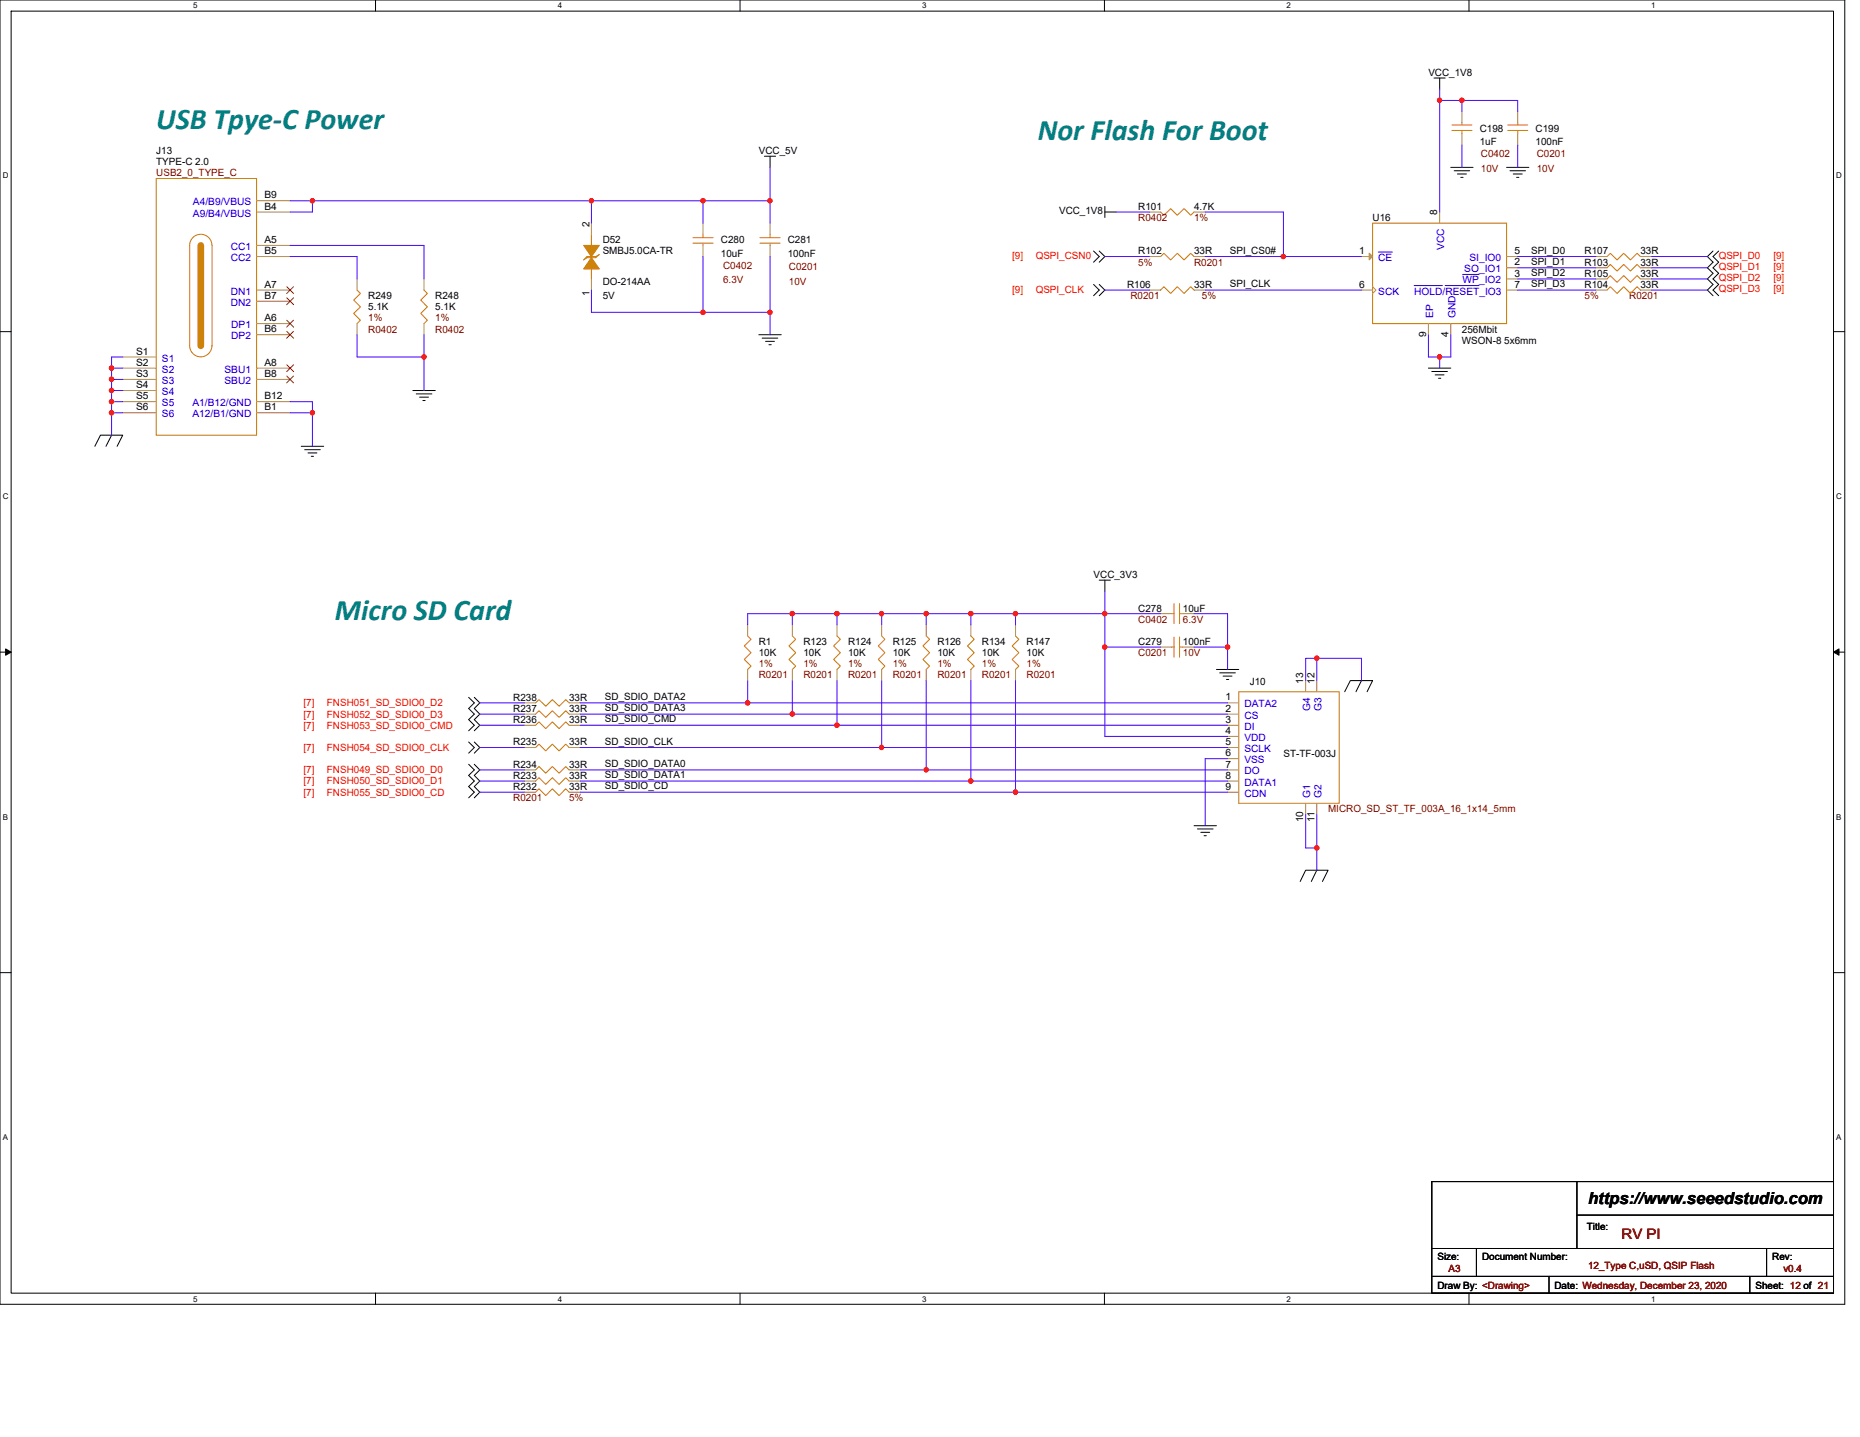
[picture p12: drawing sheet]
<svg xmlns="http://www.w3.org/2000/svg" width="279mm" height="216mm" viewBox="0 0 279 216" stroke-linecap="round" stroke-linejoin="round" font-family="sans-serif">
<path d="M0 0h277.1v196h-277.1zM1.7 1.7h273.7v192.6h-273.7z" fill="none" stroke="#000" stroke-width=".15"/>
<g fill="#fff">
<path d="M29 .2h.7v1.3h-.7z"/>
<path d="M29 194.5h.7v1.3h-.7z"/>
</g>
<path d="M56.4 0v1.7M56.4 194.3v1.7" fill="none" stroke="#000" stroke-width=".15"/>
<g fill="#fff">
<path d="M83.8 .2h.6v1.3h-.6z"/>
<path d="M83.8 194.5h.6v1.3h-.6z"/>
</g>
<path d="M111.2 0v1.7M111.2 194.3v1.7" fill="none" stroke="#000" stroke-width=".15"/>
<g fill="#fff">
<path d="M138.5 .2h.7v1.3h-.7z"/>
<path d="M138.5 194.5h.7v1.3h-.7z"/>
</g>
<path d="M165.9 0v1.7M165.9 194.3v1.7" fill="none" stroke="#000" stroke-width=".15"/>
<g fill="#fff">
<path d="M193.3 .2h.6v1.3h-.6z"/>
<path d="M193.3 194.5h.6v1.3h-.6z"/>
</g>
<path d="M220.7 0v1.7M220.7 194.3v1.7" fill="none" stroke="#000" stroke-width=".15"/>
<g fill="#fff">
<path d="M248 .2h.7v1.3h-.7z"/>
<path d="M248 194.5h.7v1.3h-.7z"/>
<path d="M.4 25.7h.9v1.4h-.9z"/>
<path d="M275.8 25.7h.9v1.4h-.9z"/>
<path d="M.4 73.9h.9v1.3h-.9z"/>
<path d="M275.8 73.9h.9v1.3h-.9z"/>
</g>
<path d="M0 49.8h1.7M275.4 49.8h1.7" fill="none" stroke="#000" stroke-width=".15"/>
<g fill="#fff">
<path d="M.4 122h.8v1.4h-.8z"/>
<path d="M275.8 122h.8v1.4h-.8z"/>
</g>
<path d="M0 98h1.7M275.4 98h1.7" fill="none" stroke="#000" stroke-width=".15"/>
<path d="M.8 97.5l.9 .5-.9 .4zM275.4 98l.8-.5v.9z" fill="#000" stroke="#000" stroke-width=".15"/>
<g fill="#fff">
<path d="M.4 170.2h.8v1.3h-.8z"/>
<path d="M275.8 170.2h.8v1.3h-.8z"/>
</g>
<g fill="none" stroke="#000" stroke-width=".15">
<path d="M215.4 11.7h1.7M216.3 11.7v1.7M114.8 23.5h1.7M115.7 23.5v1.6M164.3 37.7l.8 .8-.8 .9M165.1 37.7l.9 .8-.9 .9M166 31.9h1.6M166 31v1.7M217.9 25.1h3.4M218.4 25.7h2.4M218.9 26.1h1.4M219.4 26.6h.4"/>
<path d="M226.3 25.1h3.4M226.8 25.7h2.4M227.3 26.1h1.4M227.8 26.6h.4M257.3 37.7l-.8 .8 .8 .9-.8 .8 .8 .9-.8 .8 .8 .8-.8 .9 .8 .8M258.2 37.7l-.9 .8 .9 .9-.9 .8 .9 .9-.9 .8 .9 .8-.9 .9 .9 .8M62 58.7h3.4M62.5 59.2h2.4M63 59.7h1.4M114 50.3h3.3M114.5 50.8h2.3M115 51.3h1.3"/>
<path d="M115.5 51.8h.3M164.3 42.7l.8 .9-.8 .8M165.1 42.7l.9 .9-.9 .8M214.6 55.3h3.3M215.1 55.8h2.3M215.6 56.3h1.3M216.1 56.8h.3M14.2 67.1l.9-1.7h3.3l-.8 1.7M16.8 65.4l-.9 1.7M45.3 67.1h3.3M45.8 67.6h2.3M46.3 68.1h1.3"/>
<path d="M46.8 68.6h.3M63.5 60.2h.4M165.1 87.2h1.7M166 87.2v1.6M70.4 114.8l.8 .9-.8 .8 .8 .8-.8 .9 .8 .8-.8 .9M70.4 104.8l.8 .8-.8 .8 .8 .9-.8 .8 .8 .9-.8 .8M70.4 111.5l.8 .8-.8 .9M71.2 114.8l.9 .9-.9 .8 .9 .8-.9 .9 .9 .8-.9 .9M71.2 104.8l.9 .8-.9 .8 .9 .9-.9 .8 .9 .9-.9 .8M71.2 111.5l.9 .8-.9 .9M182.7 100.6h3.4M183.2 101.1h2.4"/>
<path d="M183.7 101.6h1.4M184.2 102.1h.4M202 103.9l.8-1.6h3.4l-.8 1.6M204.5 102.3l-.8 1.6M179.4 124.1h3.3M179.9 124.5h2.3M180.4 125.1h1.3M180.9 125.6h.3M195.3 132.4l.8-1.7h3.4l-.9 1.7M197.8 130.7l-.8 1.7M0 146.1h1.7M275.4 146.1h1.7"/>
<path d="M215.1 177.5h60.3v16.8h-60.3zM236.9 177.5v10.1M215.1 187.6h60.3M215.1 191.8h60.3M221.8 187.6v4.2M232.7 191.8v2.5M236.9 182.6h38.5M262.8 191.8v2.5M265.4 187.6v4.2"/>
</g>
<g fill="none" stroke="#cc8006" stroke-width=".15">
<path d="M218.1 18.8h3M218.1 19.6h3M219.6 19.6v.5M219.6 18.4v.4M226.5 18.8h3M226.5 19.6h3M228 19.6v.5M228 18.4v.4M23.5 26.8h15v38.6h-15zM28.5 36.9v15.1M28.5 36.9a1.67 1.67 0 0 1 1.7-1.7 1.67 1.67 0 0 1 1.6 1.7M31.9 36.9v15.1"/>
<path d="M88.2 38.5h1.3l.5-.3-.5 .5h-1.3l-.5 .4zM88.8 35.2v1.7M104.1 36.5h3M104.1 35.7h3M105.6 35.2v.5M105.6 36.5v.4M114.2 36.5h3M114.2 35.7h3M115.7 35.2v.5M115.7 36.5v.4M174.3 38.5l.5-.4 1.1 1 .9-1 1.1 1 1-1 .5 .4M174.3 31.9l.5 .4 1.1-1 .9 1 1.1-1 1 1 .5-.4"/>
<path d="M206.2 33.5h20.1v15.1h-20.1zM241.4 38.5l.5-.4 1 1 1-1 1 1 1-1 .5 .4M28.5 51.9a1.67 1.67 0 0 0 1.7 1.7 1.67 1.67 0 0 0 1.6-1.7M53.6 43.6l.5 .5-1 1 1 1-1 1 1 1-.5 .5M63.7 43.6l.5 .5-1 1 1 1-1 1 1 1-.5 .5M88.8 40.4v1.5M174.3 43.6l.5-.5 1.1 1 .9-1 1.1 1 1-1 .5 .5M241.4 43.6l.5-.5 1 1 1-1 1 1 1-1 .5 .5M241.4 41.9l.5-.5 1 1 1-1 1 1 1-1 .5 .5M241.4 40.2l.5-.5 1 1 1-1 1 1 1-1 .5 .5M112.3 95.5l.5 .6-1 .9 1 1.1-1 1 1 1-.5 .5M119 95.5l.5 .6-1 .9 1 1.1-1 1 1 1-.5 .5"/>
<path d="M125.7 95.5l.5 .6-1 .9 1 1.1-1 1 1 1-.5 .5M132.4 95.5l.5 .6-1 .9 1 1.1-1 1 1 1-.5 .5M139.1 95.5l.5 .6-1 .9 1 1.1-1 1 1 1-.5 .5M145.8 95.5l.5 .6-1 .9 1 1.1-1 1 1 1-.5 .5M152.5 95.5l.6 .6-1.1 .9 1.1 1.1-1.1 1 1.1 1-.6 .5M176 92.2h.4M176 97.2h.4M176.4 90.7v3M176.4 95.7v3M177.2 90.7v3M177.2 95.7v3M177.2 92.2h.5"/>
<path d="M177.2 97.2h.5M80.5 105.6l.5-.5 1 1 1-1 1 1 1-1 .5 .5M80.5 112.3l.5-.5 1 1 1-1 1 1 1-1 .5 .5M80.5 119l.5-.5 1 1 1-1 1 1 1-1 .5 .5M80.5 117.3l.5-.5 1 1.1 1-1.1 1 1.1 1-1.1 .5 .5M80.5 109l.5-.5 1 1 1-1 1 1 1-1 .5 .5M80.5 107.3l.5-.5 1 1 1-1 1 1 1-1 .5 .5M80.5 115.7l.5-.5 1 1 1-1 1 1 1-1 .5 .5M186.1 103.9h15.1v16.8h-15.1z"/>
</g>
<g fill="none" stroke="#a84" stroke-width=".15">
<path d="M219.6 16.8v1.6M228 16.8v1.6M38.5 36.9h5.1M38.5 31.9h5.1M38.5 38.5h5.1M38.5 30.2h5.1M88.8 33.5v1.7M105.6 36.9v1.6M105.6 33.5v1.7M115.7 36.9v1.6M115.7 33.5v1.7M172.7 31.9h1.6"/>
<path d="M172.7 38.5h1.6M179.4 31.9h1.6M179.4 38.5h1.6M204.5 38.5h1.7M216.3 31.9v1.6M219.6 20.1v1.7M226.3 38.5h1.7M228 20.1v1.7M239.7 38.5h1.7M246.4 38.5h1.7M18.4 53.6h5.1M18.4 55.3h5.1"/>
<path d="M18.4 57h5.1M18.4 58.7h5.1M38.5 48.6h5.1M38.5 43.6h5.1M38.5 55.3h5.1M38.5 50.3h5.1M38.5 45.3h5.1M38.5 57h5.1M53.6 41.9v1.7M53.6 48.6v1.7M63.7 41.9v1.7M63.7 48.6v1.7"/>
<path d="M88.8 41.9v1.7M172.7 43.6h1.6M179.4 43.6h1.6M204.5 43.6h1.7M206.2 43.1l.5 .5-.5 .5M214.6 48.6v1.7M217.9 48.6v1.7M226.3 40.2h1.7M226.3 41.9h1.7M226.3 43.6h1.7M239.7 43.6h1.7M239.7 41.9h1.7"/>
<path d="M239.7 40.2h1.7M246.4 43.6h1.7M246.4 41.9h1.7M246.4 40.2h1.7M18.4 60.3h5.1M18.4 62h5.1M38.5 60.3h5.1M38.5 62h5.1M112.3 93.9v1.6M119 93.9v1.6M125.7 93.9v1.6M132.4 93.9v1.6"/>
<path d="M139.1 93.9v1.6M145.8 93.9v1.6M152.5 93.9v1.6M174.3 92.2h1.7M174.3 97.2h1.7M177.7 92.2h1.7M177.7 97.2h1.7M78.8 105.6h1.7M78.8 112.3h1.7M78.8 119h1.7M78.8 117.3h1.7M78.8 109h1.7"/>
<path d="M78.8 107.3h1.7M78.8 115.7h1.7M85.5 105.6h1.7M85.5 112.3h1.7M85.5 119h1.7M85.5 117.3h1.7M85.5 109h1.7M85.5 107.3h1.7M85.5 115.7h1.7M112.3 100.6v1.7M119 100.6v1.7M125.7 100.6v1.7"/>
<path d="M132.4 100.6v1.7M139.1 100.6v1.7M145.8 100.6v1.7M152.5 100.6v1.7M184.4 105.6h1.7M184.4 107.3h1.7M184.4 109h1.7M184.4 110.6h1.7M184.4 112.3h1.7M184.4 114h1.7M184.4 115.7h1.7M184.4 117.3h1.7"/>
<path d="M184.4 119h1.7M196.1 102.3v1.6M197.8 102.3v1.6M196.1 120.7v1.7M197.8 120.7v1.7"/>
</g>
<path d="M30.2 36.9v15.1" fill="none" stroke="#cc8006" stroke-width=".99"/>
<path d="M43.1 48.1l1 1M43.1 43.1l1 1M43.1 54.8l1 1M43.1 49.8l1 1M43.1 44.7l1 1.1M43.1 56.5l1 1M44.1 48.1l-1 1M44.1 43.1l-1 1M44.1 54.8l-1 1M44.1 49.8l-1 1M44.1 44.7l-1 1.1M44.1 56.5l-1 1" fill="none" stroke="#804000" stroke-width=".15"/>
<g fill="#cc8006" stroke="#cc8006" stroke-width=".15">
<path d="M88.8 38.7l1.2 1.7h-2.3z" fill-rule="evenodd"/>
<path d="M87.7 36.9h2.3l-1.2 1.6z" fill-rule="evenodd"/>
</g>
<path d="M205.7 38l.5 .5-.5 .6z" fill="#a84" stroke="#a84" stroke-width=".15"/>
<path d="M207 37.9h2.1M212.4 42.9h4.3M217.1 42.9h5.1M219.7 41.2h2.5" fill="none" stroke="#00c" stroke-width=".15"/>
<g fill="none" stroke="#4200ff" stroke-width=".15">
<path d="M216.3 15.1h3.3M216.3 13.4v1.7M216.3 15.1v16.8M219.6 15.1v1.7M219.6 15.1h8.4v1.7M43.6 38.5h10v3.4M43.6 36.9h20.1v5M43.6 30.2h3.3M46.9 30.2v1.7h-3.3M46.9 30.2h41.9M88.8 30.2v3.3M88.8 30.2h16.8"/>
<path d="M105.6 30.2h10.1M105.6 30.2v3.3M105.6 38.5v8.4M115.7 30.2v3.3M115.7 38.5v8.4M115.7 25.1v5.1M166 38.5h6.7M167.6 31.9h5.1M181 31.9h11.8v6.6M181 38.5h11.8M192.8 38.5h11.7M219.6 21.8v3.3"/>
<path d="M228 38.5h11.7M228 21.8v3.3M248.1 38.5h8.4M16.8 58.7v1.6M16.8 57v1.7M16.8 55.3v1.7M16.8 58.7h1.6M16.8 57h1.6M16.8 55.3h1.6M18.4 53.6h-1.6v1.7M53.6 50.3v3.3h10.1M63.7 50.3v3.3"/>
<path d="M63.7 53.6v5.1M88.8 43.6v3.3h16.8M105.6 46.9h10.1M115.7 46.9v3.4M166 43.6h6.7M181 43.6h23.5M214.6 50.3v3.3h1.7v1.7M217.9 50.3v3.3h-1.6M228 40.2h11.7M228 43.6h11.7M228 41.9h11.7M248.1 40.2h8.4"/>
<path d="M248.1 43.6h8.4M248.1 41.9h8.4M16.8 62v3.4M16.8 60.3v1.7M16.8 62h1.6M16.8 60.3h1.6M43.6 60.3h3.3v1.7M43.6 62h3.3M46.9 62v5.1M119 92.2h-6.7v1.7M125.7 92.2h-6.7v1.7M132.4 92.2v1.7"/>
<path d="M132.4 92.2h-6.7v1.7M132.4 92.2h6.7M145.8 92.2h-6.7v1.7M152.5 92.2h-6.7v1.7M166 97.2v13.4h18.4M166 92.2h8.3M166 97.2h8.3M166 92.2h-13.5v1.7M166 92.2v5M166 88.8v3.4M179.4 92.2h5v5M179.4 97.2h5"/>
<path d="M184.4 97.2v3.4M197.8 98.9h6.7v3.4M197.8 98.9h-1.7v3.4M197.8 98.9v3.4M72.1 109h6.7M72.1 115.7h6.7M72.1 117.3h6.7M72.1 119h6.7M72.1 112.3h6.7M72.1 107.3h6.7M72.1 105.6h6.7M87.2 119h65.3"/>
<path d="M87.2 117.3h58.6M87.2 115.7h51.9M87.2 112.3h45.2M87.2 109h38.5M87.2 107.3h31.8M87.2 105.6h25.1M112.3 102.3v3.3M112.3 105.6h72.1M119 102.3v5M119 107.3h65.4M125.7 102.3v6.7M125.7 109h58.7"/>
<path d="M132.4 102.3v10M132.4 112.3h52M139.1 102.3v13.4M139.1 115.7h45.3M145.8 102.3v15M145.8 117.3h38.6M152.5 102.3v16.7M152.5 119h31.9M184.4 114h-3.4v10.1M196.1 122.4v5h1.7M197.8 122.4v5M197.8 127.4v3.3"/>
</g>
<g fill="#f00" stroke="#f00" stroke-width=".15">
<circle cx="219.6" cy="15.1" r=".33"/>
<circle cx="192.8" cy="38.5" r=".33"/>
<circle cx="216.2" cy="53.6" r=".32"/>
<circle cx="152.5" cy="119" r=".33"/>
<circle cx="145.8" cy="117.3" r=".33"/>
<circle cx="197.8" cy="127.4" r=".32"/>
<circle cx="197.8" cy="98.9" r=".32"/>
<circle cx="165.9" cy="97.2" r=".32"/>
<circle cx="184.4" cy="97.2" r=".33"/>
<circle cx="216.2" cy="15.1" r=".32"/>
<circle cx="115.7" cy="30.2" r=".32"/>
<circle cx="88.8" cy="30.2" r=".32"/>
<circle cx="46.9" cy="30.2" r=".32"/>
<circle cx="46.9" cy="62" r=".32"/>
<circle cx="16.8" cy="55.3" r=".33"/>
<circle cx="16.7" cy="62" r=".33"/>
<circle cx="16.7" cy="60.3" r=".33"/>
<circle cx="16.7" cy="58.7" r=".33"/>
<circle cx="16.8" cy="57" r=".33"/>
<circle cx="115.7" cy="46.9" r=".32"/>
<circle cx="63.7" cy="53.6" r=".32"/>
<circle cx="105.6" cy="30.2" r=".32"/>
<circle cx="105.6" cy="46.9" r=".32"/>
<circle cx="112.3" cy="105.6" r=".33"/>
<circle cx="119" cy="107.3" r=".33"/>
<circle cx="125.7" cy="109" r=".33"/>
<circle cx="132.4" cy="112.3" r=".32"/>
<circle cx="139.1" cy="115.7" r=".32"/>
<circle cx="119" cy="92.2" r=".33"/>
<circle cx="125.7" cy="92.2" r=".33"/>
<circle cx="132.4" cy="92.2" r=".32"/>
<circle cx="139.1" cy="92.2" r=".32"/>
<circle cx="145.8" cy="92.2" r=".33"/>
<circle cx="152.5" cy="92.2" r=".33"/>
<circle cx="165.9" cy="92.2" r=".32"/>
</g>
<g font-size="4.5" fill="#008080">
<text x="23.5" y="19.4">USB Tpye-C Power</text>
<text x="155.9" y="21.1">Nor Flash For Boot</text>
<text x="50.3" y="93.1">Micro SD Card</text>
</g>
<text font-size="2.5" x="238.5" y="180.8">https://www.seeedstudio.com</text>
<text font-size="2.2" fill="#800000" x="243.6" y="186.2">RV PI</text>
<g font-size="1.5">
<text x="214.6" y="11.4">VCC_1V8</text>
<text x="23.5" y="23.1">J13</text>
<text x="114" y="23.1">VCC_5V</text>
<text x="222.3" y="19.8">C198</text>
<text x="222.3" y="21.8">1uF</text>
<text x="230.7" y="19.8">C199</text>
<text x="230.7" y="21.8">100nF</text>
<text x="23.5" y="24.8">TYPE-C 2.0</text>
<text x="39.7" y="29.8">B9</text>
<text x="39.7" y="31.5">B4</text>
<text x="88.6" y="34" transform="rotate(-90 88.6 34)">2</text>
<text x="159.1" y="32.2">VCC_1V8</text>
<text x="171" y="31.5">R101</text>
<text x="179.4" y="31.5">4.7K</text>
<text x="206.2" y="33.2">U16</text>
<text x="215.9" y="32.4" transform="rotate(-90 215.9 32.4)">8</text>
<text x="39.7" y="36.5">A5</text>
<text x="39.7" y="38.2">B5</text>
<text x="90.5" y="36.6">D52</text>
<text x="90.5" y="38.2">SMBJ5.0CA-TR</text>
<text x="108.3" y="36.6">C280</text>
<text x="108.3" y="38.6">10uF</text>
<text x="118.3" y="36.6">C281</text>
<text x="118.3" y="38.6">100nF</text>
<text x="171" y="38.2">R102</text>
<text x="179.4" y="38.2">33R</text>
<text x="184.7" y="38.1">SPI_CS0#</text>
<text x="204.2" y="38.2">1</text>
<text x="227.5" y="41.6">3</text>
<text x="227.5" y="39.9">2</text>
<text x="227.5" y="38.2">5</text>
<text x="230" y="39.8">SPI_D1</text>
<text x="230" y="41.5">SPI_D2</text>
<text x="230" y="38.1">SPI_D0</text>
<text x="238" y="41.6">R105</text>
<text x="238" y="39.9">R103</text>
<text x="238" y="38.2">R107</text>
<text x="246.4" y="41.6">33R</text>
<text x="246.4" y="39.9">33R</text>
<text x="246.4" y="38.2">33R</text>
<text x="39.7" y="43.2">A7</text>
<text x="39.7" y="44.9">B7</text>
<text x="55.3" y="44.9">R249</text>
<text x="55.3" y="46.6">5.1K</text>
<text x="65.4" y="44.9">R248</text>
<text x="65.4" y="46.6">5.1K</text>
<text x="88.6" y="44.4" transform="rotate(-90 88.6 44.4)">1</text>
<text x="90.5" y="42.8">DO-214AA</text>
<text x="90.5" y="44.9">5V</text>
<text x="169.3" y="43.3">R106</text>
<text x="179.4" y="43.3">33R</text>
<text x="184.7" y="43.1">SPI_CLK</text>
<text x="204.2" y="43.2">6</text>
<text x="227.5" y="43.2">7</text>
<text x="230" y="43.1">SPI_D3</text>
<text x="238" y="43.3">R104</text>
<text x="246.4" y="43.3">33R</text>
<text x="20.4" y="53.3">S1</text>
<text x="39.7" y="48.3">A6</text>
<text x="39.7" y="49.9">B6</text>
<text x="214.2" y="50.6" transform="rotate(-90 214.2 50.6)">9</text>
<text x="217.6" y="50.6" transform="rotate(-90 217.6 50.6)">4</text>
<text x="219.6" y="50">256Mbit</text>
<text x="219.6" y="51.6">WSON-8 5x6mm</text>
<text x="20.4" y="54.9">S2</text>
<text x="20.4" y="56.6">S3</text>
<text x="20.4" y="58.3">S4</text>
<text x="20.4" y="60">S5</text>
<text x="39.7" y="54.9">A8</text>
<text x="39.7" y="56.6">B8</text>
<text x="39.7" y="60">B12</text>
<text x="20.4" y="61.7">S6</text>
<text x="39.7" y="61.7">B1</text>
<text x="164.3" y="86.8">VCC_3V3</text>
<text x="171" y="91.9">C278</text>
<text x="177.7" y="91.9">10uF</text>
<text x="114" y="96.9">R1</text>
<text x="114" y="98.6">10K</text>
<text x="120.7" y="96.9">R123</text>
<text x="120.7" y="98.6">10K</text>
<text x="127.4" y="96.9">R124</text>
<text x="127.4" y="98.6">10K</text>
<text x="134.1" y="96.9">R125</text>
<text x="134.1" y="98.6">10K</text>
<text x="140.8" y="96.9">R126</text>
<text x="140.8" y="98.6">10K</text>
<text x="147.5" y="96.9">R134</text>
<text x="147.5" y="98.6">10K</text>
<text x="154.2" y="96.9">R147</text>
<text x="154.2" y="98.6">10K</text>
<text x="171" y="96.9">C279</text>
<text x="177.7" y="96.9">100nF</text>
<text x="77.1" y="105.3">R238</text>
<text x="77.1" y="107">R237</text>
<text x="85.5" y="105.3">33R</text>
<text x="85.5" y="107">33R</text>
<text x="90.9" y="106.8">SD_SDIO_DATA3</text>
<text x="90.9" y="105.2">SD_SDIO_DATA2</text>
<text x="184.1" y="105.2">1</text>
<text x="184.1" y="106.9">2</text>
<text x="187.7" y="102.9">J10</text>
<text x="195.8" y="102.8" transform="rotate(-90 195.8 102.8)">13</text>
<text x="197.4" y="102.8" transform="rotate(-90 197.4 102.8)">12</text>
<text x="77.1" y="112">R235</text>
<text x="77.1" y="108.6">R236</text>
<text x="85.5" y="112">33R</text>
<text x="85.5" y="108.6">33R</text>
<text x="90.9" y="111.9">SD_SDIO_CLK</text>
<text x="90.9" y="108.5">SD_SDIO_CMD</text>
<text x="184.1" y="108.6">3</text>
<text x="184.1" y="110.3">4</text>
<text x="184.1" y="112">5</text>
<text x="184.1" y="113.6">6</text>
<text x="192.8" y="113.7">ST-TF-003J</text>
<text x="77.1" y="118.7">R232</text>
<text x="77.1" y="117">R233</text>
<text x="77.1" y="115.3">R234</text>
<text x="85.5" y="118.7">33R</text>
<text x="85.5" y="117">33R</text>
<text x="85.5" y="115.3">33R</text>
<text x="90.9" y="118.6">SD_SDIO_CD</text>
<text x="90.9" y="116.9">SD_SDIO_DATA1</text>
<text x="90.9" y="115.2">SD_SDIO_DATA0</text>
<text x="184.1" y="115.3">7</text>
<text x="184.1" y="117">8</text>
<text x="184.1" y="118.7">9</text>
<text x="195.8" y="123.5" transform="rotate(-90 195.8 123.5)">10</text>
<text x="197.4" y="123.5" transform="rotate(-90 197.4 123.5)">11</text>
<text x="238.4" y="184.7">Title:</text>
<text x="215.9" y="189.3">Size:</text>
<text x="222.6" y="189.3">Document Number:</text>
<text x="266.2" y="189.3">Rev:</text>
<text x="215.9" y="193.6">Draw By: &lt;Drawing&gt;</text>
<text x="233.5" y="193.6">Date: Wednesday, December 23, 2020</text>
<text x="263.7" y="193.6">Sheet: 12 of 21</text>
</g>
<g font-size="1.5" fill="#800000">
<text x="222.5" y="23.6">C0402</text>
<text x="230.8" y="23.6">C0201</text>
<text x="23.5" y="26.5">USB2_0_TYPE_C</text>
<text x="222.5" y="25.8">10V</text>
<text x="230.8" y="25.8">10V</text>
<text x="171" y="33.2">R0402</text>
<text x="179.4" y="33.2">1%</text>
<text x="108.6" y="40.4">C0402</text>
<text x="118.5" y="40.6">C0201</text>
<text x="171" y="39.9">5%</text>
<text x="179.4" y="39.9">R0201</text>
<text x="108.6" y="42.6">6.3V</text>
<text x="118.5" y="42.8">10V</text>
<text x="169.8" y="44.9">R0201</text>
<text x="180.6" y="44.9">5%</text>
<text x="238" y="44.9">5%</text>
<text x="244.8" y="44.9">R0201</text>
<text x="55.3" y="48.3">1%</text>
<text x="55.3" y="50">R0402</text>
<text x="65.4" y="48.3">1%</text>
<text x="65.4" y="50">R0402</text>
<text x="171" y="93.6">C0402</text>
<text x="177.7" y="93.6">6.3V</text>
<text x="114" y="100.3">1%</text>
<text x="114" y="101.9">R0201</text>
<text x="120.7" y="100.3">1%</text>
<text x="120.7" y="101.9">R0201</text>
<text x="127.4" y="100.3">1%</text>
<text x="127.4" y="101.9">R0201</text>
<text x="134.1" y="100.3">1%</text>
<text x="134.1" y="101.9">R0201</text>
<text x="140.8" y="100.3">1%</text>
<text x="140.8" y="101.9">R0201</text>
<text x="147.5" y="100.3">1%</text>
<text x="147.5" y="101.9">R0201</text>
<text x="154.2" y="100.3">1%</text>
<text x="154.2" y="101.9">R0201</text>
<text x="171" y="98.6">C0201</text>
<text x="177.7" y="98.6">10V</text>
<text x="77.1" y="120.4">R0201</text>
<text x="85.5" y="120.4">5%</text>
<text x="199.5" y="122">MICRO_SD_ST_TF_003A_16_1x14_5mm</text>
<text x="217.6" y="191.1">A3</text>
<text x="238.5" y="190.6">12_Type C,uSD, QSIP Flash</text>
<text x="267.9" y="191.1">v0.4</text>
</g>
<g font-size="1.5" fill="#00c">
<text x="29" y="32.5">A9/B4/VBUS</text>
<text x="29" y="30.8">A4/B9/VBUS</text>
<text x="34.6" y="37.5">CC1</text>
<text x="34.6" y="39.2">CC2</text>
<text x="207" y="39.2">CE</text>
<text x="217" y="37.6" transform="rotate(-90 217 37.6)">VCC</text>
<text x="220" y="40.9">SO_IO1</text>
<text x="220.7" y="39.2">SI_IO0</text>
<text x="34.6" y="44.3">DN1</text>
<text x="34.6" y="45.9">DN2</text>
<text x="207" y="44.3">SCK</text>
<text x="212.4" y="44.3">HOLD/RESET_IO3</text>
<text x="215.3" y="47.8" transform="rotate(-90 215.3 47.8)">EP</text>
<text x="218.6" y="47.8" transform="rotate(-90 218.6 47.8)">GND</text>
<text x="219.7" y="42.6">WP_IO2</text>
<text x="34.7" y="49.3">DP1</text>
<text x="34.7" y="51">DP2</text>
<text x="24.3" y="54.3">S1</text>
<text x="24.3" y="56">S2</text>
<text x="24.3" y="57.7">S3</text>
<text x="24.3" y="59.4">S4</text>
<text x="33.7" y="56">SBU1</text>
<text x="33.7" y="57.7">SBU2</text>
<text x="24.3" y="61">S5</text>
<text x="24.3" y="62.7">S6</text>
<text x="28.9" y="61">A1/B12/GND</text>
<text x="28.9" y="62.7">A12/B1/GND</text>
<text x="186.9" y="106.3">DATA2</text>
<text x="186.9" y="108">CS</text>
<text x="196.8" y="106.8" transform="rotate(-90 196.8 106.8)">G4</text>
<text x="198.5" y="106.8" transform="rotate(-90 198.5 106.8)">G3</text>
<text x="186.9" y="109.6">DI</text>
<text x="186.9" y="111.3">VDD</text>
<text x="186.9" y="113">SCLK</text>
<text x="186.9" y="114.7">VSS</text>
<text x="186.9" y="116.4">DO</text>
<text x="186.9" y="118">DATA1</text>
<text x="186.9" y="119.7">CDN</text>
<text x="196.8" y="119.8" transform="rotate(-90 196.8 119.8)">G1</text>
<text x="198.5" y="119.8" transform="rotate(-90 198.5 119.8)">G2</text>
</g>
<g font-size="1.5" fill="#f00">
<text x="152" y="38.9">[9]</text>
<text x="155.6" y="38.9">QSPI_CSN0</text>
<text x="258.2" y="38.9">QSPI_D0</text>
<text x="258.2" y="40.6">QSPI_D1</text>
<text x="266.4" y="38.9">[9]</text>
<text x="266.4" y="40.6">[9]</text>
<text x="152" y="44.1">[9]</text>
<text x="155.6" y="44.1">QSPI_CLK</text>
<text x="258.2" y="42.2">QSPI_D2</text>
<text x="258.2" y="43.9">QSPI_D3</text>
<text x="266.4" y="42.2">[9]</text>
<text x="266.4" y="43.9">[9]</text>
<text x="45.6" y="106.1">[7]</text>
<text x="45.6" y="107.8">[7]</text>
<text x="49.1" y="106.1">FNSH051_SD_SDIO0_D2</text>
<text x="49.1" y="107.8">FNSH052_SD_SDIO0_D3</text>
<text x="45.6" y="109.5">[7]</text>
<text x="45.6" y="112.8">[7]</text>
<text x="49.1" y="109.5">FNSH053_SD_SDIO0_CMD</text>
<text x="49.1" y="112.8">FNSH054_SD_SDIO0_CLK</text>
<text x="45.6" y="116.2">[7]</text>
<text x="45.6" y="117.9">[7]</text>
<text x="45.6" y="119.5">[7]</text>
<text x="49.1" y="116.2">FNSH049_SD_SDIO0_D0</text>
<text x="49.1" y="117.9">FNSH050_SD_SDIO0_D1</text>
<text x="49.1" y="119.5">FNSH055_SD_SDIO0_CD</text>
</g>
<g font-size="1.2">
<text x="29" y="1.3">5</text>
<text x="83.8" y="1.3">4</text>
<text x="138.5" y="1.3">3</text>
<text x="193.3" y="1.3">2</text>
<text x="248" y="1.3">1</text>
<text x=".4" y="26.8">D</text>
<text x="275.8" y="26.8">D</text>
<text x=".4" y="75">C</text>
<text x="275.8" y="75">C</text>
<text x=".4" y="123.1">B</text>
<text x="275.8" y="123.1">B</text>
<text x=".4" y="171.3">A</text>
<text x="275.8" y="171.3">A</text>
<text x="29" y="195.6">5</text>
<text x="83.8" y="195.6">4</text>
<text x="138.5" y="195.6">3</text>
<text x="193.3" y="195.6">2</text>
<text x="248" y="195.6">1</text>
</g>
</svg>
